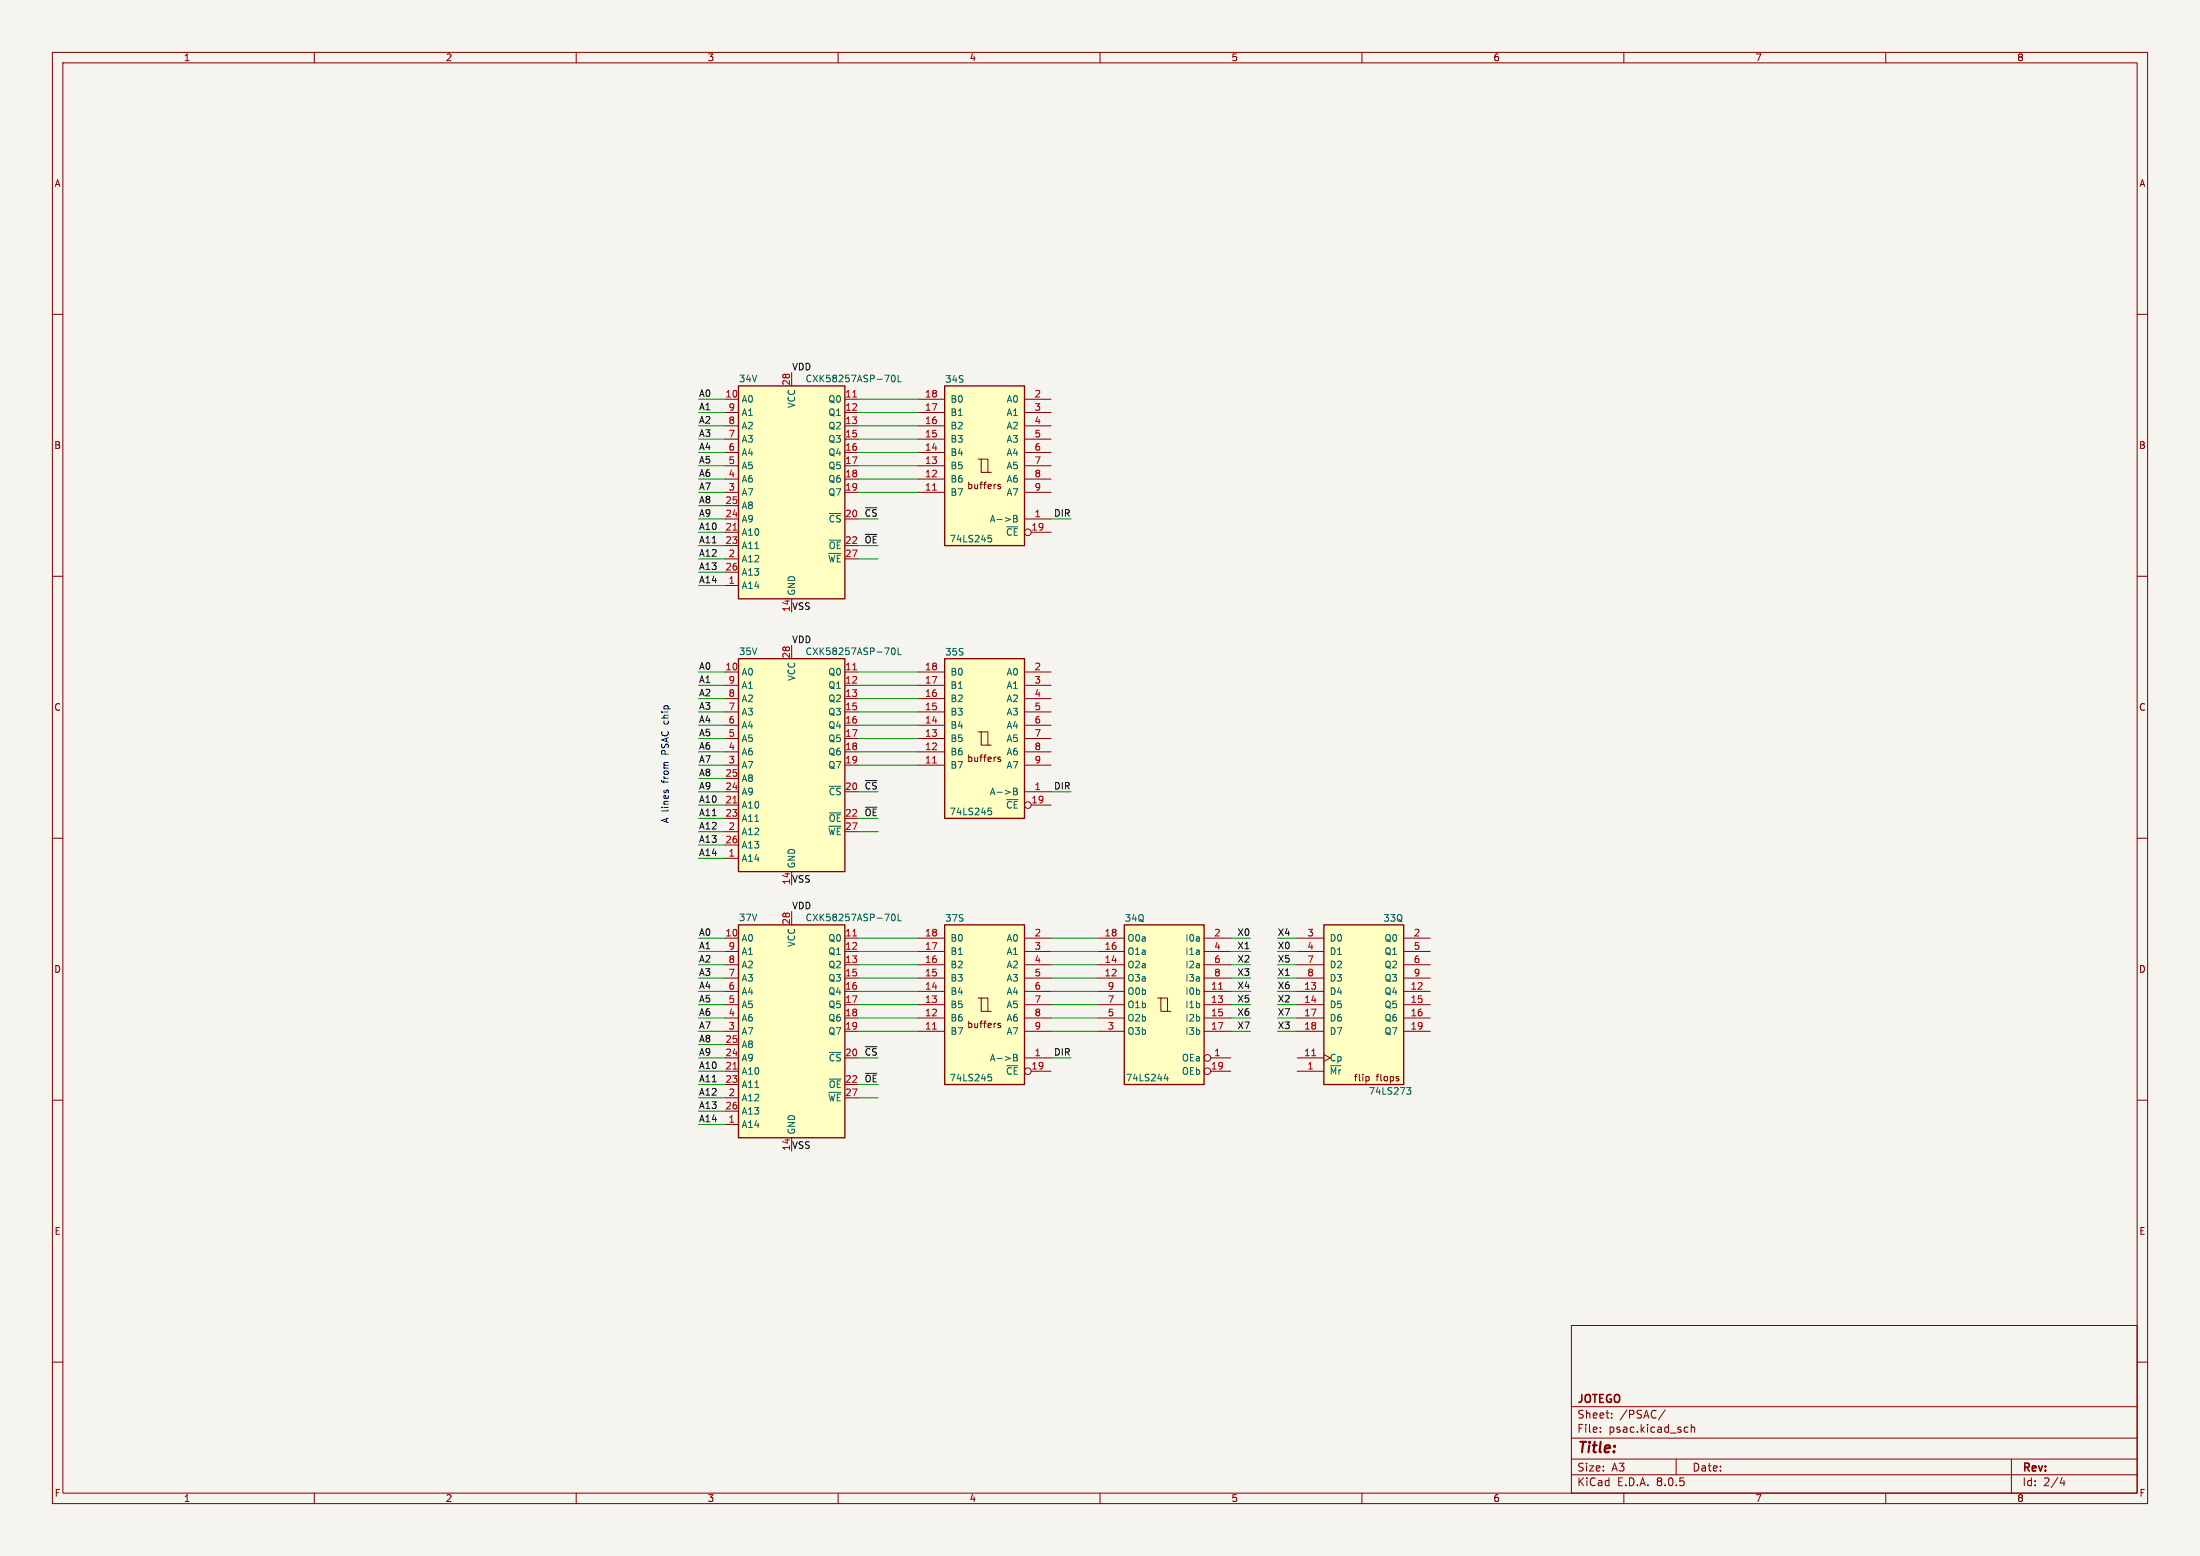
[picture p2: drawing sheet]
<svg xmlns="http://www.w3.org/2000/svg" width="420mm" height="297mm" viewBox="0 0 420 297" stroke-linecap="round" stroke-linejoin="round" font-family="sans-serif">
<path d="M0 0h420v297h-420z" fill="#f5f4ef" stroke="#f5f4ef" stroke-width=".19"/>
<g fill="none" stroke="#840000" stroke-width=".19">
<path d="M10 10h400v277h-400zM12 12h396v273h-396zM60 10v2M110 10v2M160 10v2M210 10v2M260 10v2M310 10v2M360 10v2M10 60h2M408 60h2M10 110h2"/>
<path d="M408 110h2M10 160h2M408 160h2M10 210h2M408 210h2M10 260h2M300 253h108v32h-108zM408 260h2M300 278.5h108M300 274.5h108M300 268.5h108M305.5 273.2v.2"/>
<path d="M305.5 272.5v.1M307.7 270.5v.2M307.7 269.8v.1M317.9 269.1l-1.3 1.9M320 278.5v3M321.8 272.4l.4 .1M322.2 273.3l-.4 .1M322.9 272.5l.2-.1 .3 .1 .1 .9M322.9 271.9v1.5M384 278.5v6.5M60 285v2M110 285v2"/>
<path d="M160 285v2M210 285v2M260 285v2M300 281.5h108M310 285v2M360 285v2M393.7 282l-.4 1.1h.9M394 282.6v1"/>
</g>
<path d="M214.6 176.5h15.3v30.5h-15.3z" fill="#ffffc2"/>
<g fill="none" stroke="#840000" stroke-width=".19">
<path d="M209.5 179.1h5.1M229.9 179.1h5M209.5 189.2h5.1M209.5 186.7h5.1M209.5 191.8h5.1M209.5 184.2h5.1M209.5 194.3h5.1M209.5 181.6h5.1M209.5 196.9h5.1M221 190.5h.6v2.5h1.9M221.6 190.5h1.3v2.5M229.9 189.2h5"/>
<path d="M229.9 186.7h5M229.9 191.8h5M229.9 184.2h5M229.9 194.3h5M229.9 181.6h5M229.9 196.9h5M231.1 201.9h3.8M231.1 204.5h3.8"/>
<circle cx="230.5" cy="204.5" r=".63"/>
<circle cx="230.5" cy="201.9" r=".63"/>
</g>
<path d="M214.6 176.5h15.3v30.5h-15.3z" fill="none" stroke="#840000" stroke-width=".25"/>
<path d="M232.7 188.8h.7" fill="none" stroke="#a90000" stroke-width=".19"/>
<path d="M222.6 205l-.4 .9h.8M222.9 205.5v.8" fill="none" stroke="#006464" stroke-width=".19"/>
<path d="M141 176.5h20.3v40.7h-20.3z" fill="#ffffc2"/>
<path d="M141 176.5h20.3v40.7h-20.3z" fill="none" stroke="#840000" stroke-width=".25"/>
<g fill="none" stroke="#840000" stroke-width=".19">
<path d="M138.4 179.1h2.6M151.1 174v2.5M161.3 179.1h2.5M138.4 181.6h2.6M138.4 184.2h2.6M138.4 186.7h2.6M138.4 189.2h2.6M138.4 191.8h2.6M138.4 194.3h2.6M138.4 196.9h2.6M138.4 199.4h2.6M161.3 181.6h2.5"/>
<path d="M161.3 184.2h2.5M161.3 186.7h2.5M161.3 189.2h2.5M161.3 191.8h2.5M161.3 194.3h2.5M161.3 196.9h2.5M138.4 214.6h2.6M138.4 209.6h2.6M138.4 201.9h2.6M138.4 204.5h2.6M138.4 207h2.6M138.4 212.1h2.6"/>
<path d="M151.1 217.2v2.5M161.3 209.6h2.5M161.3 201.9h2.5M161.3 207h2.5"/>
</g>
<path d="M162.8 178.7h.7M139.9 204.1h.8" fill="none" stroke="#a90000" stroke-width=".19"/>
<path d="M170.3 174.6l.2-.1a.68 .68 0 0 1 .4 .6 .68 .68 0 0 1-.4 .6l-.3-.4zM171.4 174.5v1.2h.6" fill="none" stroke="#006464" stroke-width=".19"/>
<path d="M252.7 176.5h15.3v30.5h-15.3z" fill="#ffffc2"/>
<path d="M252.7 176.5h15.3v30.5h-15.3z" fill="none" stroke="#840000" stroke-width=".25"/>
<g fill="none" stroke="#840000" stroke-width=".19">
<path d="M247.6 179.1h5.1M268 179.1h5M247.6 189.2h5.1M247.6 191.8h5.1M247.6 194.3h5.1M247.6 196.9h5.1M247.6 181.6h5.1M247.6 184.2h5.1M247.6 186.7h5.1M268 189.2h5M268 191.8h5M268 194.3h5"/>
<path d="M268 196.9h5M268 181.6h5M268 184.2h5M268 186.7h5M247.6 204.5h5.1M247.6 201.9h5.1M252.7 201.3l1.3 .6-1.3 .7M261.1 205.5l.3 .2v.4l-.3 .2M266.9 205.9l.2 .2-.2 .2M266.9 205.5h.1"/>
</g>
<path d="M250.4 201.5h.8" fill="none" stroke="#a90000" stroke-width=".19"/>
<path d="M268.5 207.6h.8l-.4 .5 .4 .1v.4l-.2 .3h-.4" fill="none" stroke="#006464" stroke-width=".19"/>
<path d="M180.3 125.7h15.3v30.5h-15.3z" fill="#ffffc2"/>
<g fill="none" stroke="#840000" stroke-width=".19">
<path d="M175.3 138.4h5M175.3 135.9h5M175.3 133.4h5M175.3 130.8h5M175.3 128.3h5M186.7 139.7h.6v2.5h1.9M187.3 139.7h1.3v2.5M195.6 138.4h5.1M195.6 135.9h5.1M195.6 133.4h5.1M195.6 130.8h5.1M195.6 128.3h5.1"/>
<path d="M175.3 146.1h5M175.3 143.5h5M175.3 141h5M191 144.6l-.3-.1-.2 .2 .1 .2 .4 .1v.3h-.5M195.6 151.1h5.1M195.6 146.1h5.1M195.6 143.5h5.1M195.6 141h5.1M196.8 153.7h3.9"/>
</g>
<path d="M180.3 125.7h15.3v30.5h-15.3z" fill="none" stroke="#840000" stroke-width=".25"/>
<path d="M188.7 154.2h.6M188.8 154.7h.3l.2 .3v.4l-.5 .1M193.5 150.4h.4l.3 .3-.3 .3 .3 .2v.3l-.2 .2h-.5zM193.5 151h.4" fill="none" stroke="#006464" stroke-width=".19"/>
<path d="M178 145.6h.8" fill="none" stroke="#a90000" stroke-width=".19"/>
<path d="M180.3 176.5h15.3v30.5h-15.3z" fill="#ffffc2"/>
<g fill="none" stroke="#840000" stroke-width=".19">
<path d="M175.3 179.1h5M195.6 179.1h5.1M175.3 196.9h5M175.3 194.3h5M175.3 191.8h5M175.3 189.2h5M175.3 186.7h5M175.3 184.2h5M175.3 181.6h5M186.7 190.5h.6v2.5h1.9M187.3 190.5h1.3v2.5M191 195.4l-.3-.1-.2 .2 .1 .2 .4 .1v.3h-.5"/>
<path d="M195.6 196.9h5.1M195.6 194.3h5.1M195.6 191.8h5.1M195.6 189.2h5.1M195.6 186.7h5.1M195.6 184.2h5.1M195.6 181.6h5.1M195.6 201.9h5.1M196.8 204.5h3.9"/>
</g>
<path d="M180.3 176.5h15.3v30.5h-15.3z" fill="none" stroke="#840000" stroke-width=".25"/>
<path d="M188.7 205h.6M188.8 205.5h.3l.2 .3v.4l-.5 .1M193.5 201.2h.4l.3 .3-.3 .3 .3 .2v.3l-.2 .2h-.5zM193.5 201.8h.4" fill="none" stroke="#006464" stroke-width=".19"/>
<path d="M178 196.4h.8" fill="none" stroke="#a90000" stroke-width=".19"/>
<path d="M180.3 73.7h15.3v30.4h-15.3z" fill="#ffffc2"/>
<g fill="none" stroke="#840000" stroke-width=".19">
<path d="M175.3 78.7h5M175.3 76.2h5M195.6 78.7h5.1M195.6 76.2h5.1M175.3 94h5M175.3 91.4h5M175.3 88.9h5M175.3 86.4h5M175.3 83.8h5M175.3 81.3h5M186.7 87.6h.6v2.6h1.9M187.3 87.6h1.3v2.6"/>
<path d="M191 92.5l-.3-.1-.2 .2 .1 .2 .4 .1v.3h-.5M195.6 99.1h5.1M195.6 94h5.1M195.6 91.4h5.1M195.6 88.9h5.1M195.6 86.4h5.1M195.6 83.8h5.1M195.6 81.3h5.1M196.8 101.6h3.9"/>
</g>
<path d="M180.3 73.7h15.3v30.4h-15.3z" fill="none" stroke="#840000" stroke-width=".25"/>
<path d="M193.5 98.4h.4l.3 .2-.3 .4 .3 .1v.3l-.2 .2h-.5zM193.5 99h.4M188.7 102.2h.6M188.8 102.7h.3l.2 .2v.4l-.5 .1" fill="none" stroke="#006464" stroke-width=".19"/>
<path d="M178 93.6h.8" fill="none" stroke="#a90000" stroke-width=".19"/>
<path d="M141 73.7h20.3v40.6h-20.3z" fill="#ffffc2"/>
<path d="M141 73.7h20.3v40.6h-20.3z" fill="none" stroke="#840000" stroke-width=".25"/>
<g fill="none" stroke="#840000" stroke-width=".19">
<path d="M138.4 76.2h2.6M138.4 78.7h2.6M151.1 71.1v2.6M161.3 76.2h2.5M161.3 78.7h2.5M138.4 81.3h2.6M138.4 83.8h2.6M138.4 86.4h2.6M138.4 88.9h2.6M138.4 91.4h2.6M138.4 94h2.6M138.4 99.1h2.6"/>
<path d="M138.4 96.5h2.6M161.3 81.3h2.5M161.3 83.8h2.5M161.3 86.4h2.5M161.3 88.9h2.5M161.3 91.4h2.5M161.3 94h2.5M161.3 99.1h2.5M138.4 111.8h2.6M138.4 106.7h2.6M138.4 101.6h2.6M138.4 104.1h2.6"/>
<path d="M138.4 109.2h2.6M151.1 114.3v2.5M161.3 106.7h2.5M161.3 104.1h2.5"/>
</g>
<path d="M162.8 75.8h.7M139.9 101.2h.8" fill="none" stroke="#a90000" stroke-width=".19"/>
<path d="M170.3 71.7l.2-.1a.68 .68 0 0 1 .4 .6 .68 .68 0 0 1-.4 .7l-.3-.5zM171.4 71.6v1.3h.6" fill="none" stroke="#006464" stroke-width=".19"/>
<path d="M141 125.7h20.3v40.7h-20.3z" fill="#ffffc2"/>
<path d="M141 125.7h20.3v40.7h-20.3z" fill="none" stroke="#840000" stroke-width=".25"/>
<g fill="none" stroke="#840000" stroke-width=".19">
<path d="M138.4 128.3h2.6M138.4 130.8h2.6M138.4 133.4h2.6M138.4 135.9h2.6M138.4 138.4h2.6M151.1 123.2v2.5M161.3 128.3h2.5M161.3 130.8h2.5M161.3 133.4h2.5M161.3 135.9h2.5M161.3 138.4h2.5M138.4 141h2.6"/>
<path d="M138.4 143.5h2.6M138.4 146.1h2.6M138.4 158.8h2.6M138.4 151.1h2.6M138.4 153.7h2.6M138.4 156.2h2.6M138.4 148.6h2.6M161.3 141h2.5M161.3 143.5h2.5M161.3 146.1h2.5M161.3 158.8h2.5M161.3 151.1h2.5"/>
<path d="M161.3 156.2h2.5M138.4 163.8h2.6M138.4 161.3h2.6M151.1 166.4v2.5"/>
</g>
<path d="M162.8 127.9h.7M139.9 153.3h.8" fill="none" stroke="#a90000" stroke-width=".19"/>
<path d="M170.3 123.8l.2-.1a.68 .68 0 0 1 .4 .6 .68 .68 0 0 1-.4 .6l-.3-.4zM171.4 123.7v1.2h.6" fill="none" stroke="#006464" stroke-width=".19"/>
<path d="M127.2 150.8h.3" fill="none" stroke="#0000c2" stroke-width=".19"/>
<g fill="none" stroke="#009600" stroke-width=".19">
<path d="M133.3 76.2h5.1M133.3 78.7h5.1M163.8 76.2h11.5M163.8 78.7h11.5M133.3 99.1h5.1M133.3 81.3h5.1M133.3 83.8h5.1M133.3 86.4h5.1M133.3 88.9h5.1M133.3 91.4h5.1M133.3 94h5.1M133.3 96.5h5.1"/>
<path d="M163.8 99.1h3.8M163.8 81.3h11.5M163.8 83.8h11.5M163.8 86.4h11.5M163.8 88.9h11.5M163.8 91.4h11.5M163.8 94h11.5M200.7 99.1h3.8M133.3 109.2h5.1M133.3 106.7h5.1M133.3 104.1h5.1M133.3 101.6h5.1"/>
<path d="M133.3 111.8h5.1M163.8 106.7h3.8M163.8 104.1h3.8M133.3 138.4h5.1M133.3 135.9h5.1M133.3 133.4h5.1M133.3 128.3h5.1M133.3 130.8h5.1M163.8 138.4h11.5M163.8 135.9h11.5M163.8 133.4h11.5M163.8 128.3h11.5"/>
<path d="M163.8 130.8h11.5M133.3 153.7h5.1M133.3 141h5.1M133.3 146.1h5.1M133.3 143.5h5.1M133.3 151.1h5.1M133.3 148.6h5.1M133.3 156.2h5.1M133.3 158.8h5.1M163.8 141h11.5M163.8 146.1h11.5M163.8 143.5h11.5"/>
<path d="M163.8 151.1h3.8M163.8 156.2h3.8M163.8 158.8h3.8M200.7 151.1h3.8M133.3 179.1h5.1M133.3 163.8h5.1M133.3 161.3h5.1M163.8 179.1h11.5M200.7 179.1h8.8M234.9 179.1h3.9M243.8 179.1h3.8M133.3 196.9h5.1"/>
<path d="M133.3 184.2h5.1M133.3 181.6h5.1M133.3 191.8h5.1M133.3 189.2h5.1M133.3 186.7h5.1M133.3 194.3h5.1M133.3 199.4h5.1M163.8 196.9h11.5M163.8 184.2h11.5M163.8 181.6h11.5M163.8 191.8h11.5M163.8 189.2h11.5"/>
<path d="M163.8 186.7h11.5M163.8 194.3h11.5M200.7 196.9h8.8M200.7 184.2h8.8M200.7 181.6h8.8M200.7 191.8h8.8M200.7 189.2h8.8M200.7 186.7h8.8M200.7 194.3h8.8M234.9 196.9h3.9M234.9 184.2h3.9M234.9 181.6h3.9"/>
<path d="M234.9 191.8h3.9M234.9 189.2h3.9M234.9 186.7h3.9M234.9 194.3h3.9M243.8 196.9h3.8M243.8 184.2h3.8M243.8 181.6h3.8M243.8 191.8h3.8M243.8 189.2h3.8M243.8 186.7h3.8M243.8 194.3h3.8M133.3 204.5h5.1"/>
<path d="M133.3 201.9h5.1M133.3 214.6h5.1M133.3 209.6h5.1M133.3 212.1h5.1M133.3 207h5.1M163.8 201.9h3.8M163.8 209.6h3.8M163.8 207h3.8M200.7 201.9h3.8"/>
</g>
<text font-size="2.8" fill="#840000" x="301" y="277.9">Title:</text>
<g font-size="2.1" fill="#840000">
<text x="301" y="268.2">JOTEGO</text>
<text x="301" y="273.7">File:</text>
<text x="301" y="271">Sheet:</text>
<text x="307.1" y="273.7">psac.kicad_sch</text>
<text x="309.2" y="271">/PSAC/</text>
<text x="301" y="281.1">Size:</text>
<text x="307.6" y="281.1">A3</text>
<text x="323" y="281.1">Date:</text>
<text x="386" y="281.3">Rev:</text>
<text x="301" y="283.9">KiCad</text>
<text x="308.7" y="283.9">E.D.A.</text>
<text x="316.3" y="283.9">8.0.5</text>
<text x="386" y="283.9">Id:</text>
<text x="390.1" y="283.9">2/4</text>
</g>
<g font-size="1.8" fill="#840000">
<text x="35" y="11.9">1</text>
<text x="85" y="11.9">2</text>
<text x="135" y="11.9">3</text>
<text x="185" y="11.9">4</text>
<text x="235" y="11.9">5</text>
<text x="285" y="11.9">6</text>
<text x="335" y="11.9">7</text>
<text x="385" y="11.9">8</text>
<text x="10.3" y="35.9">A</text>
<text x="408.3" y="35.9">A</text>
<text x="10.3" y="85.9">B</text>
<text x="408.2" y="85.9">B</text>
<text x="184.5" y="93.6">buffers</text>
<text x="10.3" y="135.9">C</text>
<text x="408.2" y="135.9">C</text>
<text x="184.5" y="145.7">buffers</text>
<text x="10.3" y="185.9">D</text>
<text x="408.2" y="185.9">D</text>
<text x="184.5" y="196.5">buffers</text>
<text x="258.4" y="206.6">flip</text>
<text x="10.3" y="235.9">E</text>
<text x="408.3" y="235.9">E</text>
<text x="10.3" y="285.9">F</text>
<text x="35" y="286.9">1</text>
<text x="85" y="286.9">2</text>
<text x="135" y="286.9">3</text>
<text x="185" y="286.9">4</text>
<text x="235" y="286.9">5</text>
<text x="285" y="286.9">6</text>
<text x="335" y="286.9">7</text>
<text x="385" y="286.9">8</text>
<text x="408.3" y="285.9">F</text>
</g>
<g font-size="1.8" fill="#0f0f0f">
<text x="151.1" y="70.8">VDD</text>
<text x="133.3" y="75.9">A0</text>
<text x="133.3" y="80.9">A2</text>
<text x="133.3" y="83.5">A3</text>
<text x="133.3" y="78.4">A1</text>
<text x="133.3" y="88.6">A5</text>
<text x="133.3" y="86">A4</text>
<text x="133.3" y="93.6">A7</text>
<text x="133.3" y="91.1">A6</text>
<text x="133.3" y="98.7">A9</text>
<text x="133.3" y="96.2">A8</text>
<text x="133.3" y="101.3">A10</text>
<text x="165" y="98.7">~{CS}</text>
<text x="201.1" y="98.7">DIR</text>
<text x="133.3" y="103.8">A11</text>
<text x="133.3" y="106.3">A12</text>
<text x="165" y="103.8">~{OE}</text>
<text x="133.3" y="111.4">A14</text>
<text x="133.3" y="108.9">A13</text>
<text x="151.1" y="116.5">VSS</text>
<text x="151.1" y="122.8">VDD</text>
<text x="133.3" y="130.5">A1</text>
<text x="133.3" y="127.9">A0</text>
<text x="133.3" y="135.5">A3</text>
<text x="133.3" y="133">A2</text>
<text x="133.3" y="143.2">A6</text>
<text x="133.3" y="138.1">A4</text>
<text x="133.3" y="140.6">A5</text>
<text x="133.3" y="148.2">A8</text>
<text x="133.3" y="145.7">A7</text>
<text x="133.3" y="155.9">A11</text>
<text x="133.3" y="153.3">A10</text>
<text x="133.3" y="150.8">A9</text>
<text x="165" y="155.9">~{OE}</text>
<text x="165" y="150.8">~{CS}</text>
<text x="201.1" y="150.8">DIR</text>
<text x="133.3" y="160.9">A13</text>
<text x="133.3" y="158.4">A12</text>
<text x="133.3" y="163.5">A14</text>
<text x="151.1" y="168.6">VSS</text>
<text x="151.1" y="173.6">VDD</text>
<text x="133.3" y="178.7">A0</text>
<text x="236.1" y="178.7">X0</text>
<text x="243.8" y="178.7">X4</text>
<text x="133.3" y="181.3">A1</text>
<text x="133.3" y="183.8">A2</text>
<text x="236.1" y="181.3">X1</text>
<text x="236.1" y="183.8">X2</text>
<text x="243.8" y="183.8">X5</text>
<text x="243.8" y="181.3">X0</text>
<text x="133.3" y="186.3">A3</text>
<text x="133.3" y="191.4">A5</text>
<text x="133.3" y="188.9">A4</text>
<text x="236.1" y="188.9">X4</text>
<text x="236.1" y="186.3">X3</text>
<text x="236.1" y="191.4">X5</text>
<text x="243.8" y="186.3">X1</text>
<text x="243.8" y="188.9">X6</text>
<text x="243.8" y="191.4">X2</text>
<text x="133.3" y="196.5">A7</text>
<text x="133.3" y="194">A6</text>
<text x="236.1" y="194">X6</text>
<text x="236.1" y="196.5">X7</text>
<text x="243.8" y="194">X7</text>
<text x="243.8" y="196.5">X3</text>
<text x="133.3" y="201.6">A9</text>
<text x="133.3" y="199">A8</text>
<text x="165" y="201.6">~{CS}</text>
<text x="201.1" y="201.6">DIR</text>
<text x="133.3" y="204.1">A10</text>
<text x="133.3" y="206.7">A11</text>
<text x="133.3" y="209.2">A12</text>
<text x="165" y="206.7">~{OE}</text>
<text x="133.3" y="214.3">A14</text>
<text x="133.3" y="211.7">A13</text>
<text x="151.1" y="219.4">VSS</text>
</g>
<g font-size="1.8" fill="#a90000">
<text x="138.4" y="75.9">10</text>
<text x="150.9" y="73.7" transform="rotate(-90 150.9 73.7)">28</text>
<text x="161.2" y="75.9">11</text>
<text x="176.5" y="75.9">18</text>
<text x="197.4" y="75.9">2</text>
<text x="139" y="83.6">7</text>
<text x="139" y="81">8</text>
<text x="139" y="78.5">9</text>
<text x="161.2" y="78.5">12</text>
<text x="161.2" y="81">13</text>
<text x="161.2" y="83.6">15</text>
<text x="176.5" y="83.6">15</text>
<text x="176.5" y="81">16</text>
<text x="176.5" y="78.5">17</text>
<text x="197.4" y="78.5">3</text>
<text x="197.4" y="81">4</text>
<text x="197.4" y="83.6">5</text>
<text x="139" y="88.6">5</text>
<text x="139" y="86.1">6</text>
<text x="161.2" y="86.1">16</text>
<text x="161.2" y="88.6">17</text>
<text x="176.5" y="88.6">13</text>
<text x="176.5" y="86.1">14</text>
<text x="197.4" y="86.1">6</text>
<text x="197.4" y="88.6">7</text>
<text x="139" y="93.7">3</text>
<text x="139" y="91.2">4</text>
<text x="161.2" y="91.2">18</text>
<text x="161.2" y="93.7">19</text>
<text x="176.5" y="93.7">11</text>
<text x="176.5" y="91.2">12</text>
<text x="197.4" y="91.2">8</text>
<text x="197.4" y="93.7">9</text>
<text x="138.4" y="101.3">21</text>
<text x="138.4" y="98.8">24</text>
<text x="138.4" y="96.3">25</text>
<text x="161.2" y="98.8">20</text>
<text x="196.8" y="101.3">19</text>
<text x="197.4" y="98.8">1</text>
<text x="138.4" y="103.9">23</text>
<text x="139" y="106.4">2</text>
<text x="161.2" y="103.9">22</text>
<text x="161.2" y="106.4">27</text>
<text x="138.4" y="109">26</text>
<text x="139" y="111.5">1</text>
<text x="150.9" y="116.9" transform="rotate(-90 150.9 116.9)">14</text>
<text x="150.9" y="125.8" transform="rotate(-90 150.9 125.8)">28</text>
<text x="138.4" y="128">10</text>
<text x="139" y="130.6">9</text>
<text x="161.2" y="128">11</text>
<text x="161.2" y="130.6">12</text>
<text x="176.5" y="130.6">17</text>
<text x="176.5" y="128">18</text>
<text x="197.4" y="128">2</text>
<text x="197.4" y="130.6">3</text>
<text x="139" y="135.6">7</text>
<text x="139" y="133.1">8</text>
<text x="161.2" y="133.1">13</text>
<text x="161.2" y="135.6">15</text>
<text x="176.5" y="135.6">15</text>
<text x="176.5" y="133.1">16</text>
<text x="197.4" y="133.1">4</text>
<text x="197.4" y="135.6">5</text>
<text x="139" y="143.3">4</text>
<text x="139" y="140.7">5</text>
<text x="139" y="138.2">6</text>
<text x="161.2" y="138.2">16</text>
<text x="161.2" y="140.7">17</text>
<text x="161.2" y="143.3">18</text>
<text x="176.5" y="143.3">12</text>
<text x="176.5" y="140.7">13</text>
<text x="176.5" y="138.2">14</text>
<text x="197.4" y="138.2">6</text>
<text x="197.4" y="140.7">7</text>
<text x="197.4" y="143.3">8</text>
<text x="138.4" y="148.3">25</text>
<text x="139" y="145.8">3</text>
<text x="161.2" y="145.8">19</text>
<text x="176.5" y="145.8">11</text>
<text x="197.4" y="145.8">9</text>
<text x="138.4" y="153.4">21</text>
<text x="138.4" y="156">23</text>
<text x="138.4" y="150.9">24</text>
<text x="161.2" y="150.9">20</text>
<text x="161.2" y="156">22</text>
<text x="196.8" y="153.4">19</text>
<text x="197.4" y="150.9">1</text>
<text x="138.4" y="161">26</text>
<text x="139" y="158.5">2</text>
<text x="161.2" y="158.5">27</text>
<text x="139" y="163.6">1</text>
<text x="150.9" y="169" transform="rotate(-90 150.9 169)">14</text>
<text x="138.4" y="178.8">10</text>
<text x="150.9" y="176.6" transform="rotate(-90 150.9 176.6)">28</text>
<text x="161.2" y="178.8">11</text>
<text x="176.5" y="178.8">18</text>
<text x="197.4" y="178.8">2</text>
<text x="210.8" y="178.8">18</text>
<text x="231.7" y="178.8">2</text>
<text x="249.5" y="178.8">3</text>
<text x="269.8" y="178.8">2</text>
<text x="139" y="183.9">8</text>
<text x="139" y="181.4">9</text>
<text x="161.2" y="181.4">12</text>
<text x="161.2" y="183.9">13</text>
<text x="176.5" y="183.9">16</text>
<text x="176.5" y="181.4">17</text>
<text x="197.4" y="181.4">3</text>
<text x="197.4" y="183.9">4</text>
<text x="210.8" y="183.9">14</text>
<text x="210.8" y="181.4">16</text>
<text x="231.7" y="181.4">4</text>
<text x="231.7" y="183.9">6</text>
<text x="249.5" y="181.4">4</text>
<text x="249.5" y="183.9">7</text>
<text x="269.8" y="181.4">5</text>
<text x="269.8" y="183.9">6</text>
<text x="139" y="191.5">5</text>
<text x="139" y="189">6</text>
<text x="139" y="186.4">7</text>
<text x="161.2" y="186.4">15</text>
<text x="161.2" y="189">16</text>
<text x="161.2" y="191.5">17</text>
<text x="176.5" y="191.5">13</text>
<text x="176.5" y="189">14</text>
<text x="176.5" y="186.4">15</text>
<text x="197.4" y="186.4">5</text>
<text x="197.4" y="189">6</text>
<text x="197.4" y="191.5">7</text>
<text x="210.8" y="186.4">12</text>
<text x="211.4" y="191.5">7</text>
<text x="211.4" y="189">9</text>
<text x="231.1" y="189">11</text>
<text x="231.1" y="191.5">13</text>
<text x="231.7" y="186.4">8</text>
<text x="248.9" y="189">13</text>
<text x="248.9" y="191.5">14</text>
<text x="249.5" y="186.4">8</text>
<text x="269.2" y="189">12</text>
<text x="269.2" y="191.5">15</text>
<text x="269.8" y="186.4">9</text>
<text x="139" y="196.6">3</text>
<text x="139" y="194.1">4</text>
<text x="161.2" y="194.1">18</text>
<text x="161.2" y="196.6">19</text>
<text x="176.5" y="196.6">11</text>
<text x="176.5" y="194.1">12</text>
<text x="197.4" y="194.1">8</text>
<text x="197.4" y="196.6">9</text>
<text x="211.4" y="196.6">3</text>
<text x="211.4" y="194.1">5</text>
<text x="231.1" y="194.1">15</text>
<text x="231.1" y="196.6">17</text>
<text x="248.9" y="194.1">17</text>
<text x="248.9" y="196.6">18</text>
<text x="269.2" y="194.1">16</text>
<text x="269.2" y="196.6">19</text>
<text x="138.4" y="201.7">24</text>
<text x="138.4" y="199.1">25</text>
<text x="161.2" y="201.7">20</text>
<text x="197.4" y="201.7">1</text>
<text x="231.7" y="201.7">1</text>
<text x="248.9" y="201.7">11</text>
<text x="138.4" y="204.2">21</text>
<text x="138.4" y="206.8">23</text>
<text x="139" y="209.3">2</text>
<text x="161.2" y="206.8">22</text>
<text x="161.2" y="209.3">27</text>
<text x="196.8" y="204.2">19</text>
<text x="231.1" y="204.2">19</text>
<text x="249.5" y="204.2">1</text>
<text x="138.4" y="211.8">26</text>
<text x="139" y="214.4">1</text>
<text x="150.9" y="219.8" transform="rotate(-90 150.9 219.8)">14</text>
</g>
<g font-size="1.8" fill="#006464">
<text x="141" y="73.2">34V</text>
<text x="141.5" y="77.1">A0</text>
<text x="152" y="78" transform="rotate(-90 152 78)">VCC</text>
<text x="153.7" y="73.2">CXK58257ASP-70L</text>
<text x="158" y="77.1">Q0</text>
<text x="180.3" y="73.3">34S</text>
<text x="181.4" y="77.1">B0</text>
<text x="192.1" y="77.1">A0</text>
<text x="141.5" y="82.1">A2</text>
<text x="141.5" y="79.6">A1</text>
<text x="158" y="79.6">Q1</text>
<text x="158" y="82.1">Q2</text>
<text x="181.4" y="82.1">B2</text>
<text x="181.4" y="79.6">B1</text>
<text x="192.1" y="79.6">A1</text>
<text x="192.1" y="82.1">A2</text>
<text x="141.5" y="89.8">A5</text>
<text x="141.5" y="87.2">A4</text>
<text x="141.5" y="84.7">A3</text>
<text x="158" y="84.7">Q3</text>
<text x="158" y="87.2">Q4</text>
<text x="158" y="89.8">Q5</text>
<text x="181.4" y="89.8">B5</text>
<text x="181.4" y="87.2">B4</text>
<text x="181.4" y="84.7">B3</text>
<text x="192.1" y="84.7">A3</text>
<text x="192.1" y="87.2">A4</text>
<text x="192.1" y="89.8">A5</text>
<text x="141.5" y="94.8">A7</text>
<text x="141.5" y="92.3">A6</text>
<text x="158" y="92.3">Q6</text>
<text x="158" y="94.8">Q7</text>
<text x="181.4" y="94.8">B7</text>
<text x="181.4" y="92.3">B6</text>
<text x="192.1" y="92.3">A6</text>
<text x="192.1" y="94.8">A7</text>
<text x="141.5" y="99.9">A9</text>
<text x="141.5" y="97.4">A8</text>
<text x="158.1" y="99.9">~{CS}</text>
<text x="188.9" y="99.9">A-&gt;B</text>
<text x="141.5" y="107.5">A12</text>
<text x="141.5" y="102.5">A10</text>
<text x="141.5" y="105">A11</text>
<text x="158" y="107.5">~{WE}</text>
<text x="158.1" y="105">~{OE}</text>
<text x="181.2" y="103.7">74LS245</text>
<text x="191.9" y="102.5">~{CE}</text>
<text x="141.5" y="112.6">A14</text>
<text x="141.5" y="110.1">A13</text>
<text x="152" y="113.8" transform="rotate(-90 152 113.8)">GND</text>
<text x="141" y="125.2">35V</text>
<text x="153.7" y="125.2">CXK58257ASP-70L</text>
<text x="180.3" y="125.3">35S</text>
<text x="141.5" y="129.1">A0</text>
<text x="141.5" y="131.7">A1</text>
<text x="152" y="130.1" transform="rotate(-90 152 130.1)">VCC</text>
<text x="158" y="129.1">Q0</text>
<text x="158" y="131.7">Q1</text>
<text x="181.4" y="131.7">B1</text>
<text x="181.4" y="129.1">B0</text>
<text x="192.1" y="129.1">A0</text>
<text x="192.1" y="131.7">A1</text>
<text x="141.5" y="136.8">A3</text>
<text x="141.5" y="134.2">A2</text>
<text x="158" y="134.2">Q2</text>
<text x="158" y="136.8">Q3</text>
<text x="181.4" y="136.8">B3</text>
<text x="181.4" y="134.2">B2</text>
<text x="192.1" y="134.2">A2</text>
<text x="192.1" y="136.8">A3</text>
<text x="141.5" y="141.8">A5</text>
<text x="141.5" y="139.3">A4</text>
<text x="158" y="139.3">Q4</text>
<text x="158" y="141.8">Q5</text>
<text x="181.4" y="141.8">B5</text>
<text x="181.4" y="139.3">B4</text>
<text x="192.1" y="139.3">A4</text>
<text x="192.1" y="141.8">A5</text>
<text x="141.5" y="149.5">A8</text>
<text x="141.5" y="146.9">A7</text>
<text x="141.5" y="144.4">A6</text>
<text x="158" y="144.4">Q6</text>
<text x="158" y="146.9">Q7</text>
<text x="181.4" y="146.9">B7</text>
<text x="181.4" y="144.4">B6</text>
<text x="192.1" y="144.4">A6</text>
<text x="192.1" y="146.9">A7</text>
<text x="141.5" y="154.5">A10</text>
<text x="141.5" y="152">A9</text>
<text x="158.1" y="152">~{CS}</text>
<text x="181.2" y="155.8">74LS245</text>
<text x="188.9" y="152">A-&gt;B</text>
<text x="191.9" y="154.5">~{CE}</text>
<text x="141.5" y="159.6">A12</text>
<text x="141.5" y="157.1">A11</text>
<text x="158" y="159.6">~{WE}</text>
<text x="158.1" y="157.1">~{OE}</text>
<text x="141.5" y="164.7">A14</text>
<text x="141.5" y="162.2">A13</text>
<text x="152" y="165.9" transform="rotate(-90 152 165.9)">GND</text>
<text x="141" y="176">37V</text>
<text x="141.5" y="179.9">A0</text>
<text x="153.7" y="176">CXK58257ASP-70L</text>
<text x="158" y="179.9">Q0</text>
<text x="180.3" y="176.1">37S</text>
<text x="181.4" y="179.9">B0</text>
<text x="192.1" y="179.9">A0</text>
<text x="214.6" y="176.1">34Q</text>
<text x="215.1" y="179.9">O0a</text>
<text x="226.2" y="179.9">I0a</text>
<text x="253.7" y="179.9">D0</text>
<text x="264" y="176.1">33Q</text>
<text x="264.2" y="179.9">Q0</text>
<text x="141.5" y="185">A2</text>
<text x="141.5" y="182.5">A1</text>
<text x="152" y="180.9" transform="rotate(-90 152 180.9)">VCC</text>
<text x="158" y="182.5">Q1</text>
<text x="158" y="185">Q2</text>
<text x="181.4" y="185">B2</text>
<text x="181.4" y="182.5">B1</text>
<text x="192.1" y="182.5">A1</text>
<text x="192.1" y="185">A2</text>
<text x="215.1" y="185">O2a</text>
<text x="215.1" y="182.5">O1a</text>
<text x="226.2" y="182.5">I1a</text>
<text x="226.2" y="185">I2a</text>
<text x="253.7" y="182.5">D1</text>
<text x="253.7" y="185">D2</text>
<text x="264.2" y="182.5">Q1</text>
<text x="264.2" y="185">Q2</text>
<text x="141.5" y="190.1">A4</text>
<text x="141.5" y="187.6">A3</text>
<text x="158" y="187.6">Q3</text>
<text x="158" y="190.1">Q4</text>
<text x="181.4" y="190.1">B4</text>
<text x="181.4" y="187.6">B3</text>
<text x="192.1" y="187.6">A3</text>
<text x="192.1" y="190.1">A4</text>
<text x="215.1" y="187.6">O3a</text>
<text x="215.1" y="190.1">O0b</text>
<text x="226.2" y="190.1">I0b</text>
<text x="226.2" y="187.6">I3a</text>
<text x="253.7" y="190.1">D4</text>
<text x="253.7" y="187.6">D3</text>
<text x="264.2" y="190.1">Q4</text>
<text x="264.2" y="187.6">Q3</text>
<text x="141.5" y="197.7">A7</text>
<text x="141.5" y="195.2">A6</text>
<text x="141.5" y="192.6">A5</text>
<text x="158" y="192.6">Q5</text>
<text x="158" y="195.2">Q6</text>
<text x="158" y="197.7">Q7</text>
<text x="181.4" y="197.7">B7</text>
<text x="181.4" y="195.2">B6</text>
<text x="181.4" y="192.6">B5</text>
<text x="192.1" y="192.6">A5</text>
<text x="192.1" y="195.2">A6</text>
<text x="192.1" y="197.7">A7</text>
<text x="215.1" y="197.7">O3b</text>
<text x="215.1" y="195.2">O2b</text>
<text x="215.1" y="192.6">O1b</text>
<text x="226.2" y="192.6">I1b</text>
<text x="226.2" y="195.2">I2b</text>
<text x="226.2" y="197.7">I3b</text>
<text x="253.7" y="192.6">D5</text>
<text x="253.7" y="195.2">D6</text>
<text x="253.7" y="197.7">D7</text>
<text x="264.2" y="192.6">Q5</text>
<text x="264.2" y="195.2">Q6</text>
<text x="264.2" y="197.7">Q7</text>
<text x="141.5" y="202.8">A9</text>
<text x="141.5" y="200.3">A8</text>
<text x="158.1" y="202.8">~{CS}</text>
<text x="188.9" y="202.8">A-&gt;B</text>
<text x="225.5" y="202.8">OEa</text>
<text x="253.7" y="202.8">Cp</text>
<text x="141.5" y="205.3">A10</text>
<text x="141.5" y="207.9">A11</text>
<text x="158.1" y="207.9">~{OE}</text>
<text x="181.2" y="206.6">74LS245</text>
<text x="191.9" y="205.3">~{CE}</text>
<text x="214.8" y="206.6">74LS244</text>
<text x="225.5" y="205.3">OEb</text>
<text x="253.7" y="205.3">~{Mr}</text>
<text x="261.2" y="209.1">74LS273</text>
<text x="262.7" y="206.6">flops</text>
<text x="141.5" y="215.5">A14</text>
<text x="141.5" y="210.4">A12</text>
<text x="141.5" y="213">A13</text>
<text x="158" y="210.4">~{WE}</text>
<text x="152" y="216.7" transform="rotate(-90 152 216.7)">GND</text>
</g>
<g font-size="1.8" fill="#0000c2">
<text x="127.9" y="143.7" transform="rotate(-90 127.9 143.7)">PSAC chip</text>
<text x="127.9" y="149.3" transform="rotate(-90 127.9 149.3)">from</text>
<text x="127.9" y="157.2" transform="rotate(-90 127.9 157.2)">A lines</text>
</g>
</svg>
